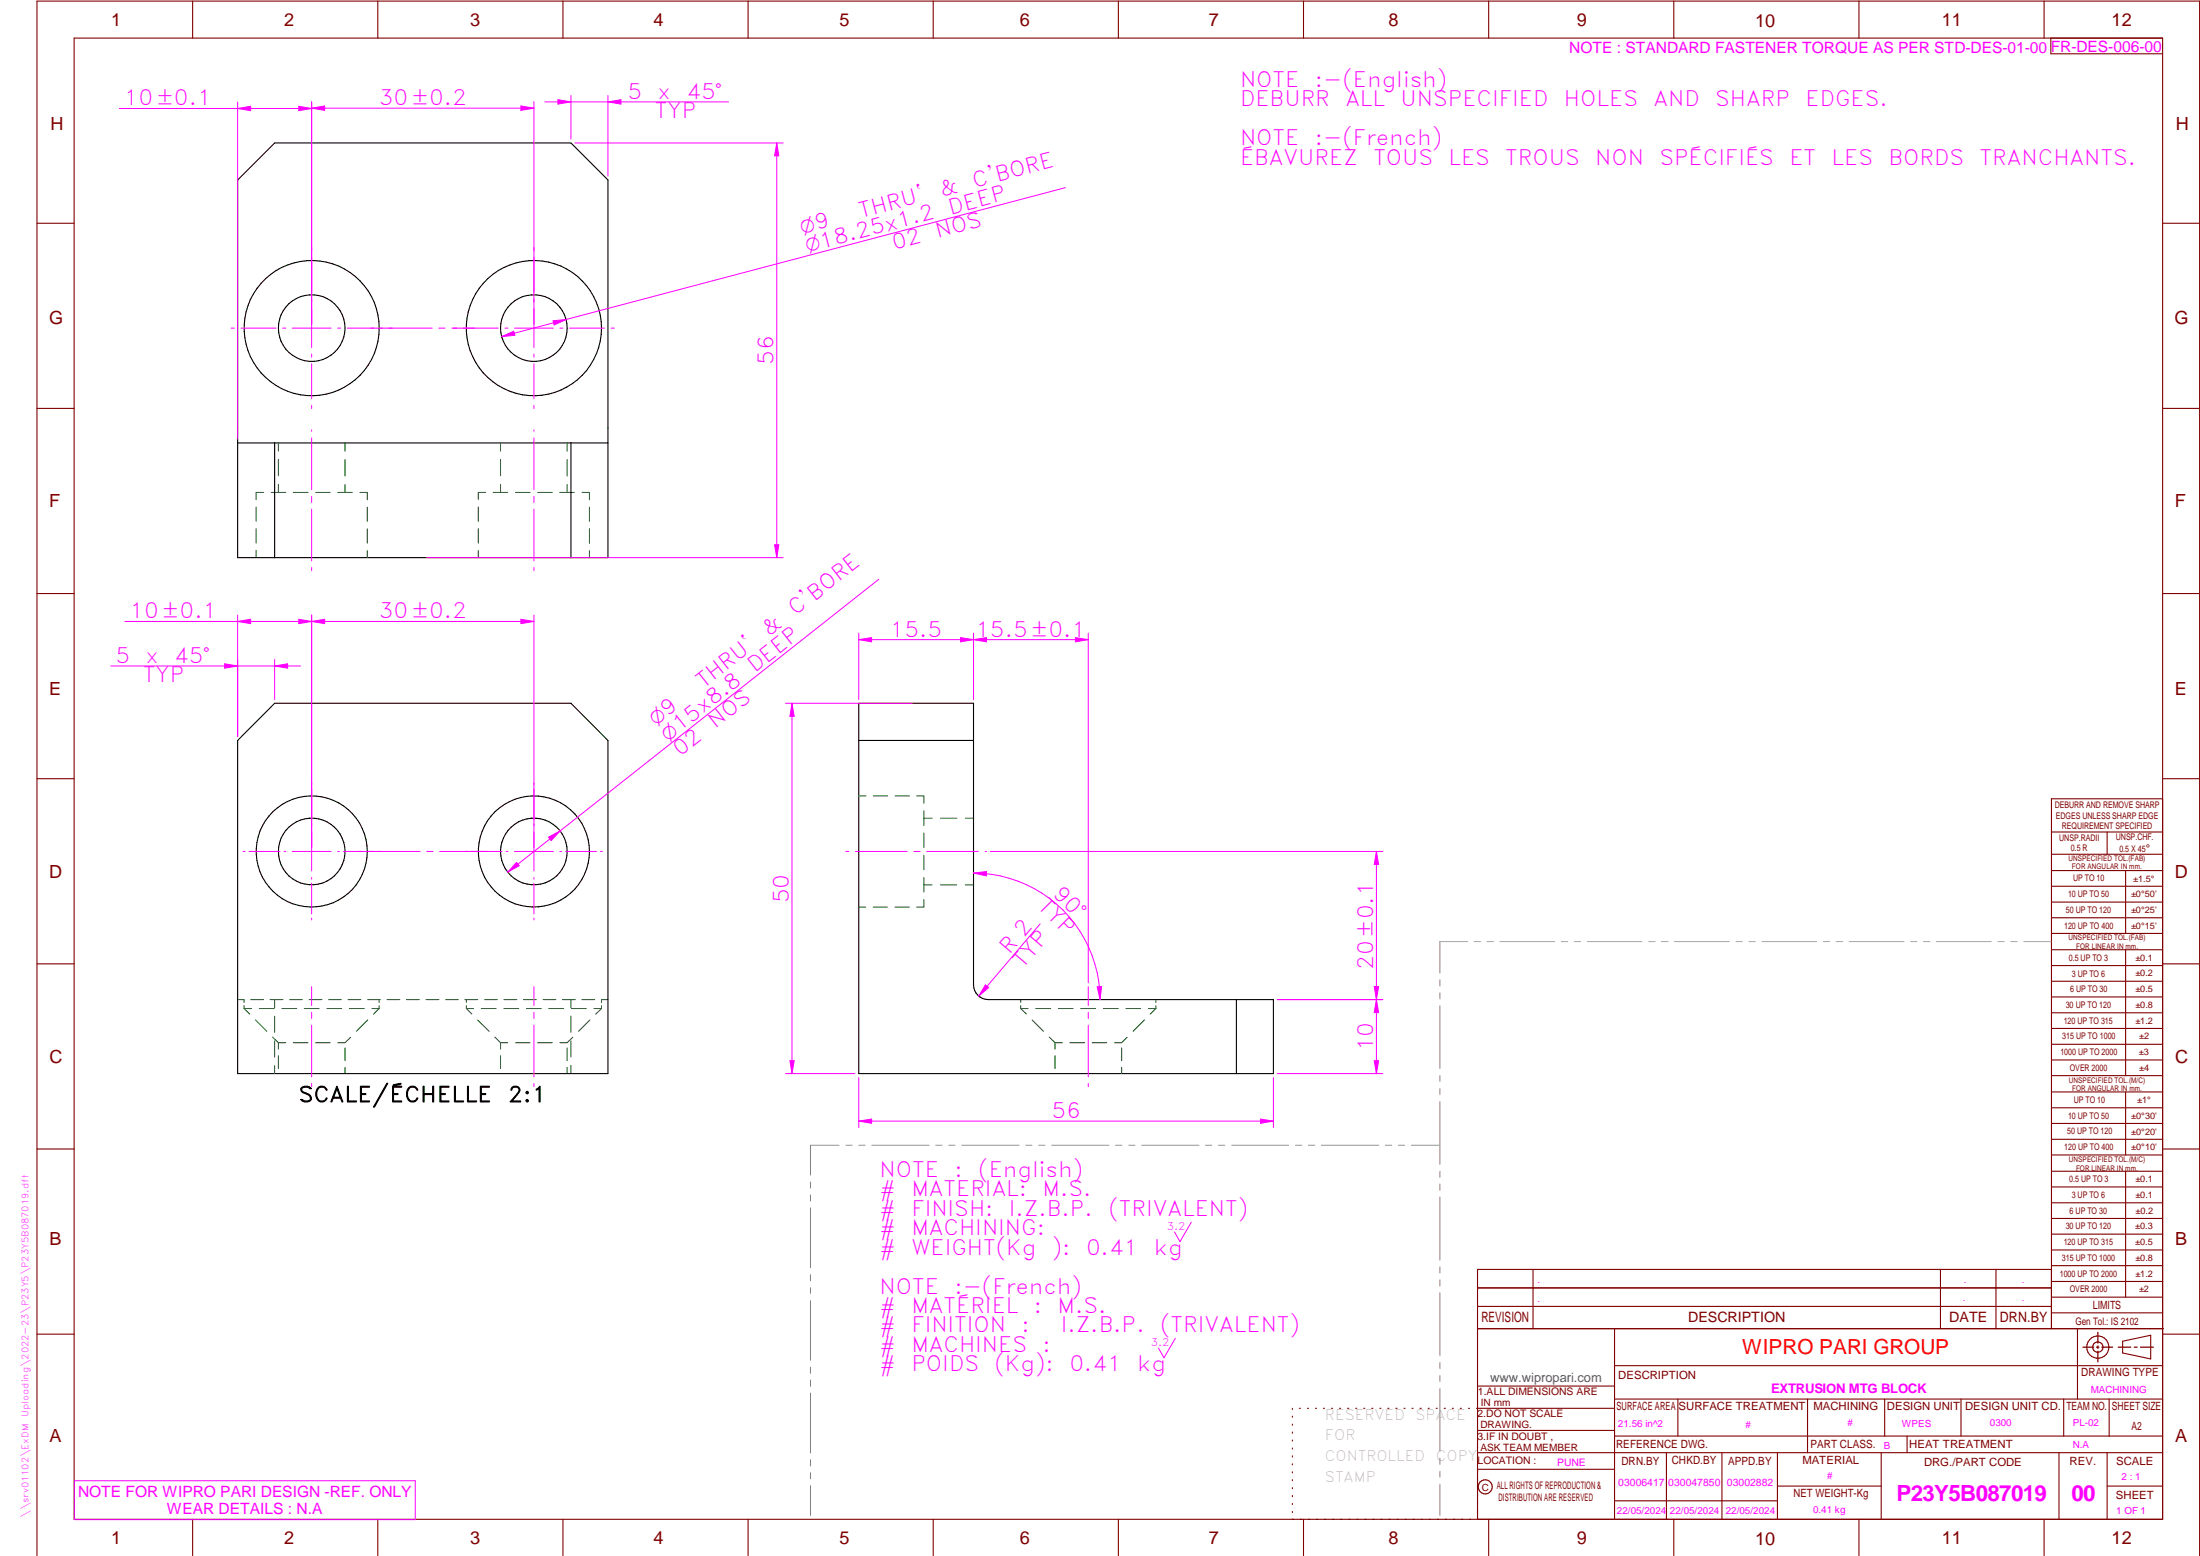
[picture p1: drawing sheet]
<svg xmlns="http://www.w3.org/2000/svg" width="594mm" height="420mm" viewBox="0 0 594 420" stroke-linecap="round" stroke-linejoin="round" font-family="sans-serif">
<g fill="none" stroke="#800000" stroke-width=".3">
<path d="M20 10.3h564v400h-564zM52 .3v10M102 .3v10M152 .3v10M202 .3v10M252 .3v10M302 .3v10M352 .3v10M402 .3v10M452 .3v10M502 .3v10M552 .3v10"/>
<path d="M553.8 10.3v4.2h30.2M10 60.3h10M584 60.3h10M10 110.3h10M584 110.3h10M10 160.3h10M584 160.3h10M10 210.3h10M584 215.7h-30v143.1M584 210.3h10M554 224.7h30M554 230.7h30"/>
<path d="M554 235.1h30M554 239.3h30M569 224.7v6M574 235.1v17M554 243.6h30M554 247.8h30M554 252.1h30M554 256.5h30M574 256.5v33.9M10 260.3h10M554 260.7h30M554 265h30"/>
<path d="M554 269.2h30M554 273.5h30M554 277.7h30M584 260.3h10M554 282h30M554 286.2h30M554 290.4h30M554 294.9h30M554 299.1h30M574 294.9v17M10 310.3h10M554 303.4h30"/>
<path d="M554 307.6h30M554 311.9h30M554 316.3h30M574 316.3v34M584 310.3h10M554 320.5h30M554 324.8h30M554 329h30M554 333.2h30M554 337.5h30M399 358.8h185.2M399 352.8h155"/>
<path d="M399 347.8h155M414 342.8v16M436 358.8v51.5M524 342.8v16M539 342.8v16M554 341.8h30M554 346h30M554 350.3h30M554 354.5h30M554 342.8h-155v67.5M561 358.8v19M10 360.3h10"/>
<path d="M399 374.3h37M436 377.8h148M453.1 377.8v10M488.1 377.8v14.5M508.9 377.8v10M529.5 377.8v10M557.3 377.8v10M569.5 377.8v10M573.2 362.2l7.6-1.6v6.3l-7.6-1.6zM584 368.8h-148M584 360.3h10M349 380.3v.3"/>
<path d="M349 382.4v.3M349 384.6v.3M349 386.7v.3M349 388.8v.3M349 391v.3M349 393.1v.3M349 395.3v.3M349 397.4v.3M349 399.5v.3M350.9 380.3h.2M353.1 380.3h.2M355.2 380.3h.3"/>
<path d="M357.4 380.3h.3M359.6 380.3h.3M361.7 380.3h.3M363.9 380.3h.3M366.1 380.3h.3M368.3 380.3h.2M370.4 380.3h.3M372.6 380.3h.3M374.8 380.3h.3M376.9 380.3h.4M379.1 380.3h.3M381.3 380.3h.3"/>
<path d="M383.4 380.3h.4M385.6 380.3h.3M387.8 380.3h.3M390 380.3h.3M392.2 380.3h.3M394.3 380.3h.3M396.5 380.3h.3M398.7 380.3h37.3M399 396.7h37M399 392.3h185M399 386.2h37M436 387.8h148"/>
<path d="M450 392.3v18M465 392.3v18M480 392.3v18M508 392.3v18M515 387.8v4.5M556 392.3v18M569 392.3v18M52 410.3v9.7M102 410.3v9.7M152 410.3v9.7M202 410.3v9.7M252 410.3v9.7"/>
<path d="M302 410.3v9.7M349 401.7v.3M349 403.8v.4M349 406v.3M349 408.1v.3M352 410.3v9.7M402 410.3v9.7M436 405.3h44M452 410.3v9.7M480 401.3h28M502 410.3v9.7M552 410.3v9.7"/>
<path d="M569 401.3h15M10 420v-419.7h584v419.7"/>
<circle cx="566.5" cy="363.7" r="1.39"/>
<circle cx="566.5" cy="363.8" r="3"/>
<circle cx="401.1" cy="401.5" r="1.9"/>
</g>
<path d="M64.2 167.8l3.5-.6v1.2zM64.2 166.1v32.8M84.2 166.1v62.8M321.7 330l-3.1 5.3-1.4-2.6M317.4 361.4l-3.1 5.2-1.5-2.6M20.1 399.8h92v10.5h-92z" fill="none" stroke="#f0f" stroke-width=".27"/>
<g fill="none" stroke="#949494" stroke-width=".27">
<path d="M396.2 254.3h-7.4v8.5M398.1 254.3h1.6M401.5 254.3h1.8M405 254.3h14.8M421.6 254.3h1.7M425.1 254.3h1.7M428.6 254.3h14.8M445.2 254.3h1.7M448.7 254.3h1.7M452.2 254.3h14.8M468.8 254.3h1.7M472.3 254.3h1.7"/>
<path d="M475.8 254.3h14.8M492.4 254.3h1.7M495.8 254.3h1.8M499.4 254.3h14.7M516 254.3h1.6M519.4 254.3h1.8M522.9 254.3h14.8M539.5 254.3h1.7M543 254.3h1.7M546.5 254.3h7.4M388.8 264.5v1.8M388.8 268.1v1.6"/>
<path d="M388.8 271.6v17M388.8 290.4v1.7M388.8 293.9v1.7M388.8 297.4v17M218.9 319.2v1.6M226.6 309.2h-7.7v8.1M228.4 309.2h1.7M231.9 309.2h1.7M235.4 309.2h15.5M252.7 309.2h1.7M256.2 309.2h1.7M259.7 309.2h15.5"/>
<path d="M277 309.2h1.7M280.5 309.2h1.7M284 309.2h15.5M301.2 309.2h1.8M304.8 309.2h1.7M308.3 309.2h15.5M325.5 309.2h1.7M329.1 309.2h1.6M332.6 309.2h15.4M349.8 309.2h1.7M353.3 309.2h1.7M356.8 309.2h15.5"/>
<path d="M374.1 309.2h1.7M377.6 309.2h1.7M381.1 309.2h7.7M388.8 316.2v1.7M388.8 319.7v1.7M218.9 322.6v1.8M218.9 326.1v16.2M388.8 323.2v17.1M218.9 344.1v1.8M218.9 347.6v1.7M218.9 351.2v16.1M388.8 342.1v1.6"/>
<path d="M388.8 345.6v1.7M388.8 349v17.1M218.9 369.1v1.7M218.9 372.6v1.8M218.9 376.1v16.2M388.8 367.9v1.7M388.8 371.4v1.7M388.8 374.9v17M218.9 394.1v1.8M218.9 397.6v1.7M388.8 393.7v1.7M388.8 397.2v1.7"/>
<path d="M218.9 401.2v8.1M388.8 400.7v8.6"/>
</g>
<path d="M566.5 359.7v3M562.5 363.8h2.9M566.1 363.8h.7M566.5 363.4v.7M566.5 364.9v2.8M567.6 363.8h2.9M572 363.8h3.4M576.3 363.8h.8M578 363.8h3.5" fill="none" stroke="#800000" stroke-width=".34"/>
<g fill="none" stroke="#000" stroke-width=".3">
<path d="M74.2 38.6h80l10 10v102h-100v-102zM64.2 119.6h100M74.2 119.6v31M154.2 119.6v31M74.2 189.9h80l10 10v90h-100v-90zM231.9 189.9h31v76a4 4 0 0 0 4 4h77v20h-112zM231.9 199.9h31M333.9 269.9v20"/>
<circle cx="84.1" cy="88.6" r="18.2"/>
<circle cx="84.2" cy="88.6" r="9"/>
<circle cx="144.2" cy="88.6" r="18.3"/>
<circle cx="144.2" cy="88.6" r="9"/>
<circle cx="84.2" cy="229.9" r="15"/>
<circle cx="84.2" cy="229.9" r="9"/>
<circle cx="144.2" cy="229.9" r="15"/>
<circle cx="144.2" cy="229.9" r="9"/>
</g>
<g fill="none" stroke="#008000" stroke-width=".27">
<path d="M75.2 119.6v2.2M93.2 119.6v2.2M135.2 119.6v2.2M153.2 119.6v2.2M69.2 136.9v3.9M71.2 133h-2v1.9M73.2 133h4M75.2 124v4.5M75.2 130.8v2.2M79.2 133h4M85.2 133h3.9M91.2 133h4"/>
<path d="M93.2 124.1v4.4M93.2 130.8v2.2M97.2 133h2v2M99.2 136.9v3.9M129.2 136.9v3.9M131.1 133h-1.9v1.9M133.2 133h3.9M135.2 124v4.5M135.2 130.8v2.2M139.2 133h3.9M145.2 133h3.9M151.2 133h3.9"/>
<path d="M153.2 124.1v4.4M153.2 130.8v2.2M157.2 133h2v2M159.2 136.9v3.9M69.2 142.7v3.9M69.2 148.6v2M99.2 142.8v3.9M99.2 148.7v1.9M129.2 142.7v3.9M129.2 148.6v2M159.2 142.8v3.9M159.2 148.7v1.9"/>
<path d="M231.9 214.9h1.9M235.8 214.9h3.9M241.7 214.9h3.9M247.6 214.9h1.9v2M249.5 218.9v4M249.5 220.9h2.2M249.5 224.9v4M249.5 230.9v4M249.5 236.9v4M249.5 238.9h2.2M254 238.9h4.4M254 220.9h4.4"/>
<path d="M260.6 238.9h2.3M260.7 220.9h2.2M231.9 244.9h1.9M235.8 244.9h3.8M241.7 244.9h3.8M249.5 242.9v2h-2M64.2 269.9h1.7v.8M65.9 272.3h2M65.9 271.5v.8M65.9 272.3l1.5 1.5M67.7 269.9h3.5M69 275.4l3 3.1"/>
<path d="M70 272.3h4M72.9 269.9h3.5M74.2 269.9v2.3M74.2 274.4v4.4M76.1 272.3h4M78.2 269.9h3.5M82.2 272.3h4M83.5 269.9h3.4M88.3 272.3h4M88.7 269.9h3.5M94 269.9h3.4M94.4 272.3h4"/>
<path d="M99.3 269.9h3.4M99.3 275.4l-3 3.1M100.5 272.3h1.9M102.4 272.3l-1.5 1.6M102.4 269.9v.8M102.4 271.6v.7M104.5 269.9h3.5M109.8 269.9h3.4M115.1 269.9h3.4M120.3 269.9h3.5M125.6 269.9h3.4M125.9 269.9v.8"/>
<path d="M125.9 271.5v.8M125.9 272.3l1.5 1.5M125.9 272.3h2M129 275.4l3.1 3.1M130 272.3h4M130.8 269.9h3.5M136.1 272.3h4M136.1 269.9h3.5M141.3 269.9h3.5M142.1 272.3h4.1M146.6 269.9h3.5M148.2 272.3h4"/>
<path d="M151.9 269.9h3.5M154.2 269.9v2.2M154.2 274.4v4.4M154.3 272.3h4M157.1 269.9h3.5M159.3 275.4l-3.1 3.1M160.4 272.3h2M162.4 271.6v.7M162.4 272.3l-1.5 1.6M164.2 269.9h-1.8v.8M275.6 269.9v.8M275.6 271.5v.8"/>
<path d="M275.6 272.3l1.5 1.5M275.6 272.3h2M278.7 275.4l3.1 3.1M279.7 272.3h4M285.8 272.3h4M291.8 272.3h4.1M297.9 272.3h4.1M304 272.3h4M309 275.4l-3 3.1M310.1 272.3h2M312.1 272.3l-1.5 1.6M312.1 269.9v.8"/>
<path d="M312.1 271.6v.7M73.6 280l1.6 1.6M74.2 281.1v4.4M74.2 287.7v2.2M75.2 281.6h2M75.2 281.6v1.7M75.2 285.1v3.4M79.2 281.6h4M85.2 281.6h3.9M93.2 283v3.4M93.2 288.2v1.7M94.7 280.1l-1.5 1.5h-2"/>
<path d="M133.6 280l1.6 1.6M135.2 281.6v1.7M135.2 285.1v3.4M135.2 281.6h1.9M139.2 281.6h3.9M145.2 281.6h3.9M153.2 283v3.4M153.2 288.2v1.7M154.2 281.1v4.3M154.2 287.7v2.2M154.7 280.1l-1.5 1.5h-2M283.3 280l1.6 1.6"/>
<path d="M284.9 281.6v1.7M284.9 285.1v3.4M284.9 281.6h2M288.9 281.6h4M294.9 281.6h4M302.9 283v3.4M302.9 288.2v1.7M304.4 280.1l-1.5 1.5h-2"/>
</g>
<path d="M64.2 167.8l3.5-.6v1.2z" fill="#f0f"/>
<path d="M80.7 167.2l3.5 .6-3.5 .6z" fill="none" stroke="#f0f" stroke-width=".27"/>
<path d="M80.7 167.2l3.5 .6-3.5 .6z" fill="#f0f"/>
<path d="M33.7 167.8h50.5M84.2 166.1v62.8M140.7 167.2l3.5 .6-3.5 .6zM144.2 166.1v62.8" fill="none" stroke="#f0f" stroke-width=".27"/>
<path d="M140.7 167.2l3.5 .6-3.5 .6z" fill="#f0f"/>
<path d="M84.2 167.8l3.5-.6v1.2z" fill="none" stroke="#f0f" stroke-width=".27"/>
<path d="M84.2 167.8l3.5-.6v1.2z" fill="#f0f"/>
<path d="M84.2 27.4v60.1M84.2 29.2l3.5-.6v1.2zM144.2 27.4v60.1M84.2 167.8h60" fill="none" stroke="#f0f" stroke-width=".27"/>
<path d="M84.2 29.2l3.5-.6v1.2z" fill="#f0f"/>
<path d="M140.7 28.6l3.5 .6-3.5 .6z" fill="none" stroke="#f0f" stroke-width=".27"/>
<path d="M140.7 28.6l3.5 .6-3.5 .6z" fill="#f0f"/>
<path d="M64.2 29.3l3.5-.6v1.2zM64.2 27.6v90.9M84.2 29.2h60M84.2 27.6v59.9" fill="none" stroke="#f0f" stroke-width=".27"/>
<path d="M64.2 29.3l3.5-.6v1.2z" fill="#f0f"/>
<path d="M80.7 28.7l3.5 .6-3.5 .6z" fill="none" stroke="#f0f" stroke-width=".27"/>
<path d="M80.7 28.7l3.5 .6-3.5 .6z" fill="#f0f"/>
<path d="M32.2 29.3h52M155.2 38.6h56.3M115.2 150.6h96.3M209.2 147.1h1.1l-.5 3.5z" fill="none" stroke="#f0f" stroke-width=".27"/>
<path d="M209.2 147.1h1.1l-.5 3.5z" fill="#f0f"/>
<path d="M209.8 38.6l.5 3.5h-1.1z" fill="none" stroke="#f0f" stroke-width=".27"/>
<path d="M209.8 38.6l.5 3.5h-1.1z" fill="#f0f"/>
<g fill="none" stroke="#f0f" stroke-width=".27">
<path d="M209.8 38.6v112M287.7 50.7l-152.2 40.2M84.2 66.8v.9M84.2 69.5v9.5M144.2 66.8v.9M144.2 69.5v9.5M62.4 88.6h.9M65.1 88.6h9.4M76.3 88.6h.9M78.9 88.6h10.5M84.2 80.8v.8M84.2 83.4v10.5"/>
<path d="M84.2 95.6v.8M84.2 98.2v9.5M91.2 88.6h.8M93.8 88.6h22.9M118.5 88.6h1.7M122 88.6h12.5M135.5 90.9l3.2-1.4 .3 1.1zM136.3 88.6h.9M138.9 88.6h10.5M144.2 80.8v.8M144.2 83.4v10.5M144.2 95.6v.8"/>
<path d="M144.2 98.2v9.5M151.2 88.6h.8M153.8 88.6h9.4M165.1 88.6h.8M84.2 109.5v.8M84.2 116.1v.4M84.2 118.2v14M144.2 109.5v.8M144.2 116.1v.4M144.2 118.2v14M84.2 134v1.7M84.2 137.5v14"/>
<path d="M144.2 134v1.7M144.2 137.5v14M84.2 153.2v.9M144.2 153.2v.9M84.2 211.4v.6M84.2 213v8.4M144.2 211.4v.6M144.2 213v8.4M65.7 229.9h.5M67.3 229.9h8.3M76.7 229.9h.5M78.9 229.9h10.5"/>
<path d="M84.2 222.5v.4M84.2 224.7v10.5M84.2 236.9v.5M84.2 238.5v8.3M91.2 229.9h.4M92.7 229.9h20.7M115.2 229.9h1.8M118.7 229.9h16.9M136.7 229.9h.5M138.9 229.9h10.5M144.2 222.5v.4M144.2 224.7v10.5"/>
<path d="M144.2 236.9v.5M144.2 238.5v8.3M151.2 229.9h.4M152.7 229.9h8.4M162.1 229.9h.6M228.4 229.9h.8M231 229.9h14M246.8 229.9h1.6M250.3 229.9h13.9M266 229.9h.4M84.2 247.9v.5M144.2 247.9v.5"/>
<path d="M84.2 266.4v5.1M84.2 273.3v1.7M84.2 276.8v14M144.2 266.4v5.1M144.2 273.3v1.7M144.2 276.8v14M293.9 266.4v5.1M293.9 273.3v1.7M293.9 276.8v14M84.2 292.6v.8M144.2 292.6v.8M293.9 292.6v.8"/>
</g>
<path d="M135.5 90.9l3.2-1.4 .3 1.1z" fill="#f0f"/>
<path d="M149.3 86.6l3.6-.3-3.3 1.5z" fill="none" stroke="#f0f" stroke-width=".27"/>
<path d="M149.3 86.6l3.6-.3-3.3 1.5z" fill="#f0f"/>
<path d="M237.3 156.4l-100.2 79.1M139.5 232.9l.7 .9-3.1 1.7z" fill="none" stroke="#f0f" stroke-width=".27"/>
<path d="M139.5 232.9l.7 .9-3.1 1.7z" fill="#f0f"/>
<path d="M148.1 226.1l3.2-1.7-2.5 2.6z" fill="none" stroke="#f0f" stroke-width=".27"/>
<path d="M148.1 226.1l3.2-1.7-2.5 2.6z" fill="#f0f"/>
<path d="M60.7 179.2l3.5 .6-3.5 .6zM64.2 178.1v20.8M74.2 178.1v10.8" fill="none" stroke="#f0f" stroke-width=".27"/>
<path d="M60.7 179.2l3.5 .6-3.5 .6z" fill="#f0f"/>
<path d="M74.2 179.8l3.5-.6v1.2z" fill="none" stroke="#f0f" stroke-width=".27"/>
<path d="M74.2 179.8l3.5-.6v1.2z" fill="#f0f"/>
<path d="M29.9 179.8h51.2M212.1 189.9h34.2M212.1 289.9h18.7M213.3 286.4h1.2l-.6 3.5z" fill="none" stroke="#f0f" stroke-width=".27"/>
<path d="M213.3 286.4h1.2l-.6 3.5z" fill="#f0f"/>
<path d="M213.9 189.9l.6 3.5h-1.2z" fill="none" stroke="#f0f" stroke-width=".27"/>
<path d="M213.9 189.9l.6 3.5h-1.2z" fill="#f0f"/>
<path d="M231.9 171v17.9M231.9 172.7l3.5-.5v1.1zM262.9 171v17.9M213.9 189.9v100" fill="none" stroke="#f0f" stroke-width=".27"/>
<path d="M231.9 172.7l3.5-.5v1.1z" fill="#f0f"/>
<path d="M259.4 172.2l3.5 .5-3.5 .6z" fill="none" stroke="#f0f" stroke-width=".27"/>
<path d="M259.4 172.2l3.5 .5-3.5 .6z" fill="#f0f"/>
<path d="M231.9 172.7h31M344.9 269.9h28.5M344.9 289.9h28.5M371.1 286.4h1.2l-.6 3.5z" fill="none" stroke="#f0f" stroke-width=".27"/>
<path d="M371.1 286.4h1.2l-.6 3.5z" fill="#f0f"/>
<path d="M371.7 269.9l.6 3.5h-1.2z" fill="none" stroke="#f0f" stroke-width=".27"/>
<path d="M371.7 269.9l.6 3.5h-1.2z" fill="#f0f"/>
<path d="M371.7 269.9v20M231.9 291v13.5M343.9 291v13.5M340.4 302.2l3.5 .5-3.5 .6z" fill="none" stroke="#f0f" stroke-width=".27"/>
<path d="M340.4 302.2l3.5 .5-3.5 .6z" fill="#f0f"/>
<path d="M231.9 302.7l3.5-.5v1.1z" fill="none" stroke="#f0f" stroke-width=".27"/>
<path d="M231.9 302.7l3.5-.5v1.1z" fill="#f0f"/>
<path d="M280.9 249.5l-16.6 19.5M266.1 265.9l.9 .8-2.7 2.3zM231.9 302.7h112" fill="none" stroke="#f0f" stroke-width=".27"/>
<path d="M266.1 265.9l.9 .8-2.7 2.3z" fill="#f0f"/>
<path d="M296.3 266.4h1.2l-.5 3.5z" fill="none" stroke="#f0f" stroke-width=".27"/>
<path d="M296.3 266.4h1.2l-.5 3.5z" fill="#f0f"/>
<path d="M262.9 235.8l3.5-.5v1.2z" fill="none" stroke="#f0f" stroke-width=".27"/>
<path d="M262.9 235.8l3.5-.5v1.2z" fill="#f0f"/>
<path d="M154.2 25.8v11.7M164.2 27.5l3.5-.6v1.2zM164.2 25.8v21.7M262.9 235.8a34.1 34.1 0 0 1 34.1 34.1" fill="none" stroke="#f0f" stroke-width=".27"/>
<path d="M164.2 27.5l3.5-.6v1.2z" fill="#f0f"/>
<path d="M150.7 26.9l3.5 .6-3.5 .6z" fill="none" stroke="#f0f" stroke-width=".27"/>
<path d="M150.7 26.9l3.5 .6-3.5 .6z" fill="#f0f"/>
<path d="M147.1 27.5h49.6M262.9 171v17.9M290.4 172.2l3.5 .5-3.5 .6zM293.9 171v94.4" fill="none" stroke="#f0f" stroke-width=".27"/>
<path d="M290.4 172.2l3.5 .5-3.5 .6z" fill="#f0f"/>
<path d="M262.9 172.7l3.5-.5v1.1z" fill="none" stroke="#f0f" stroke-width=".27"/>
<path d="M262.9 172.7l3.5-.5v1.1z" fill="#f0f"/>
<path d="M262.9 172.7h31M267.4 229.9h106M344.9 269.9h28.5M371.1 266.4h1.2l-.6 3.5z" fill="none" stroke="#f0f" stroke-width=".27"/>
<path d="M371.1 266.4h1.2l-.6 3.5z" fill="#f0f"/>
<path d="M371.7 229.9l.6 3.5h-1.2z" fill="none" stroke="#f0f" stroke-width=".27"/>
<path d="M371.7 229.9l.6 3.5h-1.2z" fill="#f0f"/>
<path d="M371.7 229.9v40" fill="none" stroke="#f0f" stroke-width=".27"/>
<g font-size="6" fill="#f0f">
<text x="512.1" y="405.2">P23Y5B087019</text>
<text x="559.4" y="405.2">00</text>
</g>
<g font-size="5.7" fill="#f0f">
<text x="334.8" y="23.5">NOTE</text>
<text x="355" y="23.5">:-(English)</text>
<text x="33.4" y="28.4">10±0.1</text>
<text x="102.3" y="28.3">30±0.2</text>
<text x="169.4" y="26.6">5</text>
<text x="177.6" y="26.6">x</text>
<text x="185.4" y="26.6">45°</text>
<text x="334.8" y="28.7">DEBURR</text>
<text x="363.3" y="28.7">ALL</text>
<text x="378.2" y="28.7">UNSPECIFIED</text>
<text x="422.3" y="28.7">HOLES</text>
<text x="446.5" y="28.7">AND</text>
<text x="463.2" y="28.7">SHARP</text>
<text x="487.6" y="28.7">EDGES.</text>
<text x="176.9" y="31.9">TYP</text>
<text x="334.8" y="39.2">NOTE</text>
<text x="355" y="39.2">:-(French)</text>
<text x="334.8" y="44.5">ÉBAVUREZ</text>
<text x="370.9" y="44.5">TOUS</text>
<text x="391.2" y="44.5">LES</text>
<text x="406.5" y="44.5">TROUS</text>
<text x="430.8" y="44.5">NON</text>
<text x="448.1" y="44.5">SPÉCIFIÉS</text>
<text x="483.2" y="44.5">ET</text>
<text x="494.6" y="44.5">LES</text>
<text x="510" y="44.5">BORDS</text>
<text x="534.6" y="44.5">TRANCHANTS.</text>
<text x="254.3" y="53.2" transform="rotate(-15 254.3 53.2)">&amp;</text>
<text x="263.1" y="50.8" transform="rotate(-15 263.1 50.8)">C'BORE</text>
<text x="232.4" y="58.9" transform="rotate(-15 232.4 58.9)">THRU`</text>
<text x="256.7" y="58" transform="rotate(-15 256.7 58)">DEEP</text>
<text x="253.1" y="64.3" transform="rotate(-15 253.1 64.3)">NOS</text>
<text x="241.5" y="67.4" transform="rotate(-15 241.5 67.4)">02</text>
<text x="208.9" y="98.6" transform="rotate(-90 208.9 98.6)">56</text>
<text x="35" y="167">10±0.1</text>
<text x="102.3" y="167">30±0.2</text>
<text x="214.8" y="166.4" transform="rotate(-38 214.8 166.4)">C'BORE</text>
<text x="207.7" y="172" transform="rotate(-38 207.7 172)">&amp;</text>
<text x="240.3" y="171.9">15.5</text>
<text x="263.4" y="171.9">15.5±0.1</text>
<text x="31.2" y="178.9">5</text>
<text x="39.3" y="178.9">x</text>
<text x="47.1" y="178.9">45°</text>
<text x="38.6" y="184.2">TYP</text>
<text x="203.8" y="181.8" transform="rotate(-38 203.8 181.8)">DEEP</text>
<text x="189.9" y="186" transform="rotate(-38 189.9 186)">THRU`</text>
<text x="193.1" y="196.9" transform="rotate(-38 193.1 196.9)">NOS</text>
<text x="183.6" y="204.3" transform="rotate(-38 183.6 204.3)">02</text>
<text x="213" y="243.9" transform="rotate(-90 213 243.9)">50</text>
<text x="280" y="244.9" transform="rotate(45 280 244.9)">TYP</text>
<text x="284" y="241.6" transform="rotate(45 284 241.6)">90°</text>
<text x="272.6" y="257.9" transform="rotate(-50 272.6 257.9)">R 2</text>
<text x="276.2" y="261.7" transform="rotate(-50 276.2 261.7)">TYP</text>
<text x="370.8" y="261.8" transform="rotate(-90 370.8 261.8)">20±0.1</text>
<text x="370.8" y="283.9" transform="rotate(-90 370.8 283.9)">10</text>
<text x="283.9" y="301.9">56</text>
<text x="237.5" y="317.8">NOTE</text>
<text x="257.7" y="317.8">:</text>
<text x="264.1" y="317.8">(English)</text>
<text x="237.5" y="323">#</text>
<text x="246.1" y="323">MATERIAL:</text>
<text x="281.5" y="323">M.S.</text>
<text x="237.5" y="328.3">#</text>
<text x="246.1" y="328.3">FINISH:</text>
<text x="272.4" y="328.3">I.Z.B.P.</text>
<text x="299.3" y="328.3">(TRIVALENT)</text>
<text x="237.5" y="333.5">#</text>
<text x="246.1" y="333.5">MACHINING:</text>
<text x="237.5" y="338.8">#</text>
<text x="246.1" y="338.8">WEIGHT(Kg</text>
<text x="284" y="338.8">):</text>
<text x="293.3" y="338.8">0.41</text>
<text x="311.6" y="338.8">kg</text>
<text x="237.5" y="349.3">NOTE</text>
<text x="257.7" y="349.3">:-(French)</text>
<text x="237.5" y="354.5">#</text>
<text x="237.5" y="359.8">#</text>
<text x="246.1" y="359.8">FINITION</text>
<text x="246.1" y="354.5">MATÉRIEL</text>
<text x="275.8" y="359.8">:</text>
<text x="279.2" y="354.5">:</text>
<text x="285.6" y="354.5">M.S.</text>
<text x="286.4" y="359.8">I.Z.B.P.</text>
<text x="313.3" y="359.8">(TRIVALENT)</text>
<text x="237.5" y="365">#</text>
<text x="246.1" y="365">MACHINES</text>
<text x="281.5" y="365">:</text>
<text x="237.5" y="370.3">#</text>
<text x="246.1" y="370.3">POIDS</text>
<text x="268.5" y="370.3">(Kg):</text>
<text x="288.8" y="370.3">0.41</text>
<text x="307.1" y="370.3">kg</text>
</g>
<g font-size="5.7">
<text x="80.6" y="297.6">SCALE/ÉCHELLE</text>
<text x="137.2" y="297.6">2:1</text>
</g>
<text font-size="5.6" fill="#f00" x="470.5" y="365.5">WIPRO PARI GROUP</text>
<g font-size="5.4" fill="#f0f">
<text x="216.7" y="63.1" transform="rotate(-15 216.7 63.1)">O9</text>
<text x="218" y="68.2" transform="rotate(-15 218 68.2)">O18.25x1.2</text>
<text x="177.1" y="196.1" transform="rotate(-38 177.1 196.1)">O9</text>
<text x="180.4" y="200.2" transform="rotate(-38 180.4 200.2)">O15x8.8</text>
</g>
<g font-size="4.9" fill="#800000">
<text x="30" y="6.9">1</text>
<text x="76.7" y="6.9">2</text>
<text x="127" y="6.9">3</text>
<text x="176.5" y="6.9">4</text>
<text x="226.7" y="6.9">5</text>
<text x="275.4" y="6.9">6</text>
<text x="326.4" y="6.9">7</text>
<text x="375" y="6.9">8</text>
<text x="425.8" y="6.9">9</text>
<text x="473.9" y="7.3">10</text>
<text x="524.3" y="6.9">11</text>
<text x="570.2" y="6.9">12</text>
<text x="13.6" y="35.1">H</text>
<text x="587.6" y="35.1">H</text>
<text x="13.2" y="87.5">G</text>
<text x="587.2" y="87.5">G</text>
<text x="13.2" y="137">F</text>
<text x="587.2" y="137">F</text>
<text x="13.2" y="187.6">E</text>
<text x="587.2" y="187.6">E</text>
<text x="13.2" y="237">D</text>
<text x="587.2" y="237">D</text>
<text x="13.4" y="287.1">C</text>
<text x="587.4" y="287.1">C</text>
<text x="13.4" y="336.2">B</text>
<text x="587.4" y="336.2">B</text>
<text x="13.4" y="389.3">A</text>
<text x="587.4" y="389.3">A</text>
<text x="30" y="416.9">1</text>
<text x="76.7" y="416.9">2</text>
<text x="127" y="416.9">3</text>
<text x="176.5" y="416.9">4</text>
<text x="226.7" y="416.9">5</text>
<text x="275.4" y="416.9">6</text>
<text x="326.4" y="416.9">7</text>
<text x="375" y="416.9">8</text>
<text x="425.8" y="416.9">9</text>
<text x="473.9" y="417.3">10</text>
<text x="524.3" y="416.9">11</text>
<text x="570.2" y="416.9">12</text>
</g>
<g font-size="4.2" fill="#f0f">
<text x="423.7" y="14.3">NOTE : STANDARD FASTENER TORQUE AS PER STD-DES-01-00</text>
<text x="553.8" y="14">FR-DES-006-00</text>
<text x="21.1" y="404.3">NOTE FOR WIPRO PARI DESIGN -REF. ONLY</text>
<text x="45.1" y="408.8">WEAR DETAILS : N.A</text>
</g>
<g font-size="3.9" fill="#800000">
<text x="400" y="357.1">REVISION</text>
<text x="455.9" y="357.1">DESCRIPTION</text>
<text x="526.4" y="357.1">DATE</text>
<text x="540" y="357.1">DRN.BY</text>
</g>
<g font-size="3.9" fill="#c0c0c0">
<text x="357.8" y="383.3">RESERVED</text>
<text x="382.3" y="383.3">SPACE</text>
<text x="357.8" y="388.9">FOR</text>
<text x="357.8" y="394.5">CONTROLLED</text>
<text x="387.8" y="394.5">COPY</text>
<text x="357.8" y="400">STAMP</text>
</g>
<text font-size="3.6" fill="#f0f" x="478.3" y="376.1">EXTRUSION MTG BLOCK</text>
<text font-size="3.5" fill="#00f" x="402.4" y="373.3">www.wipropari.com</text>
<g font-size="3.1" fill="#800000">
<text x="565.1" y="353.5">LIMITS</text>
<text x="562" y="371.7">DRAWING TYPE</text>
<text x="437" y="372.3">DESCRIPTION</text>
<text x="436.5" y="380.8">SURFACE AREA</text>
<text x="453.3" y="380.8">SURFACE TREATMENT</text>
<text x="489.7" y="380.8">MACHINING</text>
<text x="509.5" y="380.8">DESIGN UNIT</text>
<text x="530.6" y="380.8">DESIGN UNIT CD.</text>
<text x="558" y="380.6">TEAM NO.</text>
<text x="570.3" y="380.7">SHEET SIZE</text>
<text x="575.6" y="386.1">A2</text>
<text x="436.4" y="391.1">REFERENCE DWG.</text>
<text x="437.8" y="395.5">DRN.BY</text>
<text x="451.4" y="395.4">CHKD.BY</text>
<text x="466.6" y="395.5">APPD.BY</text>
<text x="486.7" y="395.4">MATERIAL</text>
<text x="488.9" y="390.9">PART CLASS.</text>
<text x="515.6" y="390.9">HEAT TREATMENT</text>
<text x="519.6" y="395.9">DRG./PART CODE</text>
<text x="558.9" y="395.5">REV.</text>
<text x="571.4" y="395.6">SCALE</text>
<text x="484.3" y="404.2">NET WEIGHT-Kg</text>
<text x="571.4" y="404.7">SHEET</text>
</g>
<text font-size="3" fill="#800000" x="579.5" y="230.1">°</text>
<g font-size="2.8" fill="#f0f">
<text x="315.1" y="332.2">3.2</text>
<text x="310.8" y="363.6">3.2</text>
<text x="420.5" y="396">PUNE</text>
<text x="437" y="401.2">03006417</text>
<text x="450.5" y="401.2">030047850</text>
<text x="466.3" y="401.2">03002882</text>
</g>
<g font-size="2.8" fill="#800000">
<text x="560.4" y="357.7">Gen Tol.: IS 2102</text>
<text x="399.1" y="376.6">1.ALL DIMENSIONS ARE</text>
<text x="399" y="382.7">2.DO NOT SCALE</text>
<text x="399" y="388.7">3.IF IN DOUBT ,</text>
<text x="399" y="395.4">LOCATION :</text>
<text x="404.2" y="402">ALL RIGHTS OF REPRODUCTION &amp;</text>
<text x="404.7" y="405.4">DISTRIBUTION ARE RESERVED</text>
</g>
<g font-size="2.7" fill="#f0f">
<text x="564.6" y="376.2">MACHINING</text>
<text x="436.9" y="385.4">21.56 in^2</text>
<text x="471.4" y="385.5">#</text>
<text x="498.9" y="385">#</text>
<text x="513.6" y="385.3">WPES</text>
<text x="537.3" y="385.1">0300</text>
<text x="559.7" y="385.1">PL-02</text>
<text x="508.7" y="391.2">B</text>
<text x="559.7" y="391.1">N.A</text>
<text x="493.4" y="399.5">#</text>
<text x="572.8" y="399.7">2 : 1</text>
<text x="436.6" y="408.7">22/05/2024</text>
<text x="450.9" y="408.8">22/05/2024</text>
<text x="466" y="408.9">22/05/2024</text>
<text x="489.6" y="408.5">0.41 kg</text>
<text x="571.4" y="408.7">1 OF 1</text>
</g>
<g font-size="2.7" fill="#800000">
<text x="399.9" y="379.7">IN mm</text>
<text x="399.7" y="385.7">DRAWING.</text>
<text x="399.7" y="391.8">ASK TEAM MEMBER</text>
<text x="400.1" y="402.5">C</text>
</g>
<g font-size="2.5" fill="#800000">
<text x="554.9" y="218.3">DEBURR AND REMOVE SHARP</text>
<text x="555.2" y="221">EDGES UNLESS SHARP EDGE</text>
<text x="556.1" y="227.1">UNSP.RADII</text>
<text x="556.8" y="223.8">REQUIREMENT SPECIFIED</text>
<text x="571.4" y="226.9">UNSP.CHF.</text>
<text x="559.2" y="229.9">0.5 R</text>
<text x="572.3" y="230.1">0.5 X 45</text>
<text x="559.8" y="238">UP TO 10</text>
<text x="576.1" y="238.1">±1.5°</text>
<text x="558.5" y="242.2">10 UP TO 50</text>
<text x="575.5" y="242.3">±0°50'</text>
<text x="557.4" y="250.7">120 UP TO 400</text>
<text x="557.9" y="246.5">50 UP TO 120</text>
<text x="575.5" y="250.7">±0°15'</text>
<text x="575.5" y="246.5">±0°25'</text>
<text x="558.7" y="259.4">0.5 UP TO 3</text>
<text x="559.5" y="263.7">3 UP TO 6</text>
<text x="576.6" y="263.6">±0.2</text>
<text x="576.6" y="259.4">±0.1</text>
<text x="559" y="267.9">6 UP TO 30</text>
<text x="576.6" y="267.9">±0.5</text>
<text x="557.8" y="272.2">30 UP TO 120</text>
<text x="576.6" y="272.2">±0.8</text>
<text x="556.9" y="280.7">315 UP TO 1000</text>
<text x="557.3" y="276.4">120 UP TO 315</text>
<text x="576.6" y="276.4">±1.2</text>
<text x="577.7" y="280.7">±2</text>
<text x="556.4" y="284.9">1000 UP TO 2000</text>
<text x="577.6" y="284.9">±3</text>
<text x="558.9" y="289.2">OVER 2000</text>
<text x="577.7" y="289.3">±4</text>
<text x="560" y="297.9">UP TO 10</text>
<text x="577.1" y="297.9">±1°</text>
<text x="558.5" y="302.1">10 UP TO 50</text>
<text x="575.5" y="302.1">±0°30'</text>
<text x="557.4" y="310.6">120 UP TO 400</text>
<text x="558.2" y="306.3">50 UP TO 120</text>
<text x="575.5" y="310.6">±0°10'</text>
<text x="575.5" y="306.4">±0°20'</text>
<text x="558.8" y="319.2">0.5 UP TO 3</text>
<text x="559.4" y="323.4">3 UP TO 6</text>
<text x="576.6" y="319.2">±0.1</text>
<text x="576.6" y="323.5">±0.1</text>
<text x="558.9" y="327.7">6 UP TO 30</text>
<text x="576.7" y="327.7">±0.2</text>
<text x="557.8" y="332">30 UP TO 120</text>
<text x="576.6" y="332">±0.3</text>
<text x="556.8" y="340.5">315 UP TO 1000</text>
<text x="557.3" y="336.3">120 UP TO 315</text>
<text x="576.6" y="336.3">±0.5</text>
<text x="576.6" y="340.5">±0.8</text>
<text x="556.2" y="344.7">1000 UP TO 2000</text>
<text x="576.6" y="344.7">±1.2</text>
<text x="558.9" y="349">OVER 2000</text>
<text x="577.6" y="349">±2</text>
</g>
<g font-size="2.5" fill="#f0f">
<text x="415.2" y="346.4">.</text>
<text x="530.3" y="346.5">.</text>
<text x="545.9" y="346.4">.</text>
<text x="415.2" y="351.5">.</text>
<text x="530" y="351.3">.</text>
<text x="545.9" y="351.4">.</text>
</g>
<g font-size="2.4" fill="#f0f">
<text x="7.7" y="382.7" transform="rotate(-90 7.7 382.7)">Uploading\2022-23\P23Y5\P23Y5B087019.dft</text>
<text x="7.7" y="409.8" transform="rotate(-90 7.7 409.8)">\\srv01102\ExDM</text>
</g>
<g font-size="2.1" fill="#800000">
<text x="558.5" y="232.4">UNSPECIFIED TOL.(FAB)</text>
<text x="559.5" y="234.7">FOR ANGULAR IN mm.</text>
<text x="558.6" y="253.9">UNSPECIFIED TOL.(FAB)</text>
<text x="560.7" y="256.3">FOR LINEAR IN mm.</text>
<text x="558.7" y="292.3">UNSPECIFIED TOL.(M/C)</text>
<text x="559.6" y="294.7">FOR ANGULAR IN mm.</text>
<text x="558.7" y="313.7">UNSPECIFIED TOL.(M/C)</text>
<text x="560.6" y="316.1">FOR LINEAR IN mm.</text>
</g>
</svg>
